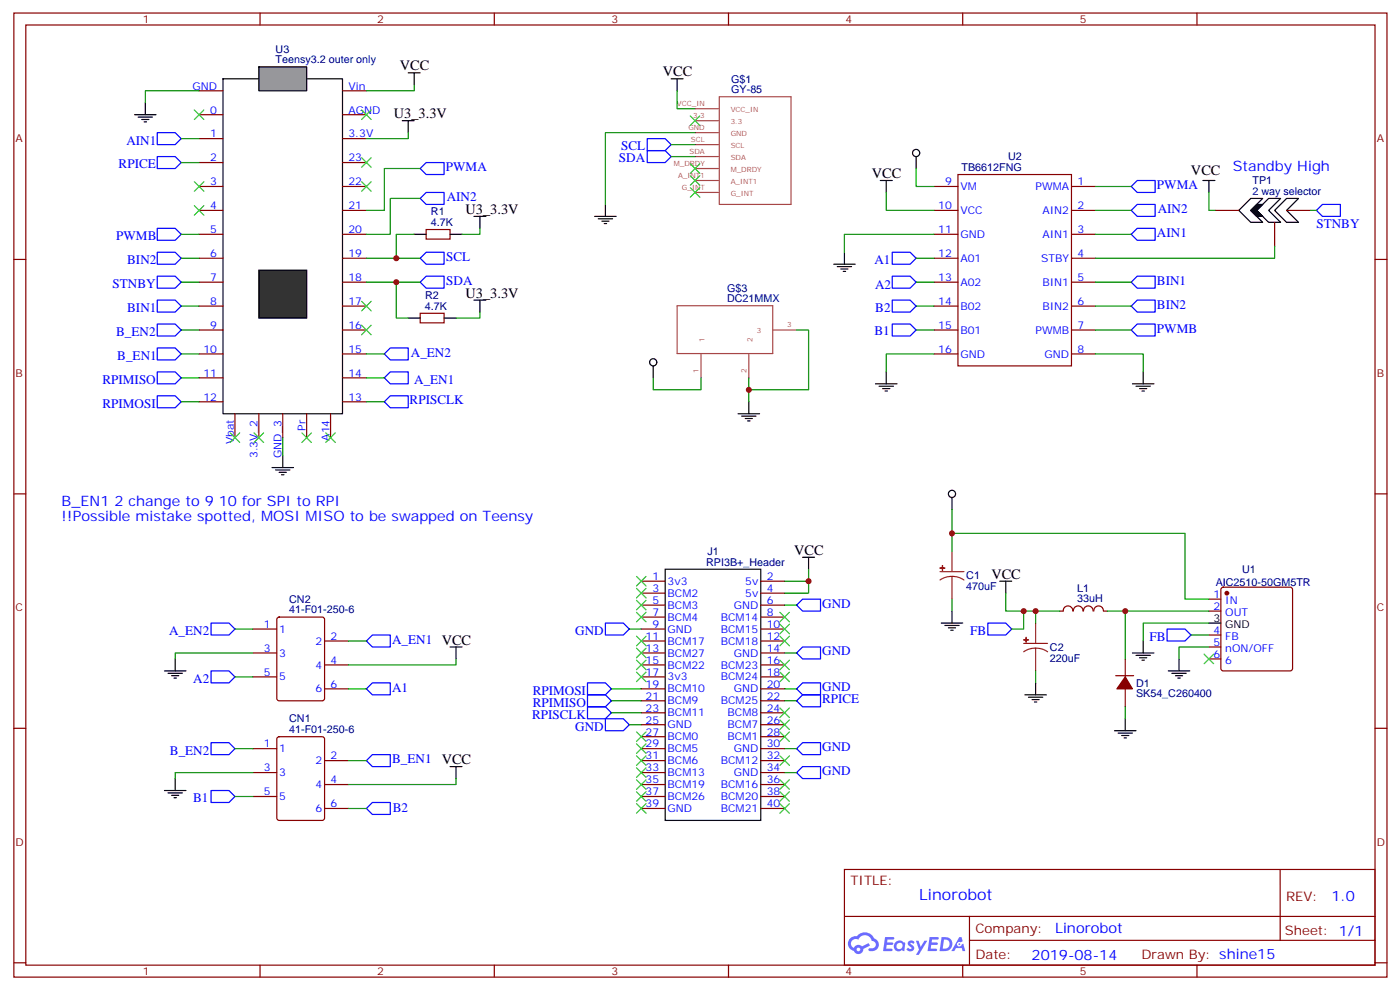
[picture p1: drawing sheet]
<svg xmlns="http://www.w3.org/2000/svg" width="413mm" height="292mm" viewBox="0 0 413 292" stroke-linecap="round" stroke-linejoin="round" font-family="sans-serif">
<g fill="none" stroke="#870000" stroke-width=".35">
<path d="M4.1 3.8h405.3v284.4h-405.3zM7.6 7.4h398.3v277.3h-398.3zM76.8 3.8v3.6M145.9 3.8v3.6M215.1 3.8v3.6M284.2 3.8v3.6M353.3 3.8v3.6M4.1 76.5h3.5M405.9 76.5h3.5M4.1 145.7h3.5M405.9 145.7h3.5M4.1 214.8h3.5"/>
<path d="M405.9 214.8h3.5M249.3 256.4h156.6v28.3h-156.6zM377.9 256.5v20.8M249.3 270.3h156.5M286.2 277.3h119.6M286.2 270.3v14.1M4.1 284h3.5M76.8 284.7v3.5M145.9 284.7v3.5M215.1 284.7v3.5M284.2 284.7v3.5M353.3 284.7v3.5"/>
<path d="M405.9 284h3.5"/>
</g>
<g fill="#5487ff">
<path d="M268.3 277.6a1.22 1.22 0 0 1 1.7 .3l-.4 .6a.47 .47 0 0 0-.4-.5 .47 .47 0 0 0-.5 .2l.2 .3a1.14 1.14 0 0 1 .8 1.7 1.14 1.14 0 0 1-1.9 0l-.2-.2 .4-.5 .8 .4a.29 .29 0 0 0 .3-.3 .29 .29 0 0 0-.3-.3 1.04 1.04 0 0 1-.5-1.7z"/>
<path d="M261.3 276.4h2.3l.4 .1-.2 .5-1.8 .1-.1 .9h1.5l.3 .3-.4 .4h-1.5l-.2 1.1h1.7l.2 .4-.2 .3h-2.6z"/>
<path d="M274.4 276.4h2.4l.3 .1-.1 .5-1.9 .1-.1 .9h1.5l.4 .3-.4 .4h-1.6l-.2 1.1h1.8l.1 .4-.1 .3h-2.7z"/>
<path d="M283.2 276.4h.7l.3 1.2-.6 .3a.69 .69 0 0 0-1 .3 .69 .69 0 0 0 .4 1 .69 .69 0 0 0 .9-.6l.5-.3 .5 2.2h-.7l-.3-.9h-1.7l-.5 .9h-.9z"/>
<path d="M270.4 277.4h.8l.6 1.9 1.1-1.9h.8l-2.5 4.2h-.8l.9-1.5z"/>
<path d="M277.9 276.4l-.5 4.1h1.3a2.11 2.11 0 0 0 2.4-2.1 2.11 2.11 0 0 0-2.5-2zM278.7 277.1a1.39 1.39 0 0 1 1.6 1.4 1.39 1.39 0 0 1-1.8 1.3h-.2z"/>
<path d="M264.3 278a1.54 1.54 0 0 0-.1 2.1 1.54 1.54 0 0 0 2.1 .2l.7 .2 .2-2.3-.1-.2-.4-.1a1.49 1.49 0 0 0-2.4 .1zM264.5 279a.95 .95 0 0 1 1.9 0 .95 .95 0 0 1-1.9 0z"/>
<path d="M251 276.7a2.18 2.18 0 0 0 1 3.8 1.44 1.44 0 0 0 1.7 .9 1.44 1.44 0 0 0 1.1-1.5l2-1-.4-.7-1.9 .9a1.47 1.47 0 0 0-2.4 .5 1.39 1.39 0 0 1-.7-2 1.39 1.39 0 0 1 2-.5 2.12 2.12 0 0 1 2.2-1.3 2.12 2.12 0 0 1 1.8 1.7 1.14 1.14 0 0 1 1.1 1.4 1.14 1.14 0 0 1-1.6 .8 .43 .43 0 0 0-.5 .3 .43 .43 0 0 0 .4 .5 1.98 1.98 0 0 0 2.5-1.2 1.98 1.98 0 0 0-1.3-2.5 3.1 3.1 0 0 0-5.2-.7l-.9 .1zM252.9 280a.54 .54 0 0 1 1 0 .54 .54 0 0 1-1 0z"/>
<circle cx="283.2" cy="278.5" r=".26"/>
</g>
<g fill="none" stroke="#a64a4a" stroke-width=".35">
<path d="M205.2 32.1h6.9M205.2 35.6h6.9M205.2 39.1h6.9M212.3 28.5h21.2v31.8h-21.2zM205.2 42.7h6.9M205.2 46.2h6.9M205.2 49.7h6.9M205.2 53.2h6.9M205.2 56.8h6.9M199.9 90.2h28.2v14.1h-28.2zM228.2 97.3h7M206.9 104.5v6.9"/>
<path d="M221.1 104.5v6.9"/>
</g>
<g fill="none" stroke="#870000" stroke-width=".35">
<path d="M275.7 55h7.1M282.8 51.5h33.5v56.4h-33.5zM316.3 55h7.1M125.8 67.7h7.1v2.8h-7.1zM275.7 62.1h7.1M275.7 69.1h7.1M275.7 76.2h7.1M316.3 62.1h7.1M316.3 69.1h7.1M316.3 76.2h7.1M124 92.4h7.1v2.8h-7.1zM275.7 83.2h7.1"/>
<path d="M275.7 90.3h7.1M275.7 97.3h7.1M316.3 83.2h7.1M316.3 90.3h7.1M316.3 97.3h7.1M275.7 104.4h7.1M316.3 104.4h7.1M189.3 171.4h7.1M189.3 174.9h7.1M189.3 178.5h7.1M224.6 171.4h7M224.6 174.9h7"/>
<path d="M224.6 178.5h7M356.9 176.7h3.5M360.6 173.4l.5-.2h19.8l.5 .2 .2 .5v23.3l-.3 .5-.4 .2h-19.8l-.5-.3-.2-.4v-23.3zM74.6 185.5h7.1M74.6 192.6h7.1M74.6 199.6h7.1M81.9 182.2l.5-.2h12.7l.7 .4v23.6l-.4 .6-13 .1-.6-.5-.1-23.5zM95.8 189.1h7.1M95.8 196.1h7.1M189.3 185.5h7.1M189.3 189.1h7.1M189.3 192.6h7.1"/>
<path d="M189.3 196.1h7.1M189.3 199.6h7.1M189.3 182h7.1M224.6 185.5h7M224.6 189.1h7M224.6 192.6h7M224.6 196.1h7M224.6 199.6h7M224.6 182h7M312.8 180.2h1M313.9 180.2a1.41 1.41 0 0 1 1.4-1.5 1.41 1.41 0 0 1 1.4 1.5M316.9 180.2a1.41 1.41 0 0 1 1.4-1.5 1.41 1.41 0 0 1 1.4 1.5"/>
<path d="M319.9 180.2a1.41 1.41 0 0 1 1.4-1.5 1.41 1.41 0 0 1 1.4 1.5M322.9 180.2a1.41 1.41 0 0 1 1.4-1.5 1.41 1.41 0 0 1 1.4 1.5M325.8 180.2h1.1M329.4 199.3h5.2M332.2 194.3v5.3M356.9 180.2h3.5M356.9 187.3h3.5M356.9 190.8h3.5M356.9 194.3h3.5M81.9 217.5l.5-.2h12.7l.7 .4v23.6l-.4 .6-13 .1-.6-.5-.1-23.5zM95.8 203.2h7.1M189.3 203.2h7.1"/>
<path d="M189.3 206.7h7.1M189.3 210.2h7.1M189.3 213.7h7.1M189.3 217.3h7.1M224.6 203.2h7M224.6 206.7h7M224.6 210.2h7M224.6 213.7h7M224.6 217.3h7M332.2 203.2v5.3M74.6 220.8h7.1M74.6 227.9h7.1"/>
<path d="M74.6 234.9h7.1M95.8 224.3h7.1M95.8 231.4h7.1M95.8 238.4h7.1M189.3 220.8h7.1M189.3 224.3h7.1M189.3 227.9h7.1M189.3 231.4h7.1M189.3 234.9h7.1M189.3 238.4h7.1M224.6 220.8h7M224.6 224.3h7"/>
<path d="M224.6 227.9h7M224.6 231.4h7M224.6 234.9h7M224.6 238.4h7"/>
</g>
<g fill="#870000" stroke="#870000" stroke-width=".35">
<path d="M332.2 199.6l2.1 3.6h-4.6z"/>
<circle cx="362.2" cy="174.9" r=".53"/>
</g>
<path d="M122.3 69.1h3.5M132.9 69.1h3.5M120.5 93.8h3.5M131.1 93.8h3.5M196.4 167.9h28.2v74.1h-28.2zM356.9 183.8h3.5" fill="none" stroke="#000" stroke-width=".35"/>
<g fill="#8c2424" stroke="#8c2424" stroke-width=".35">
<path d="M302.2 188.7h1.4z"/>
<path d="M302.9 188v1.4z"/>
<path d="M277.5 167.5l1.4 .1z"/>
<path d="M278.2 166.8v1.4z"/>
</g>
<path d="M277.5 168.6h7.1M281 170l1.9 .2 1.7 .9M281 170l-1.8 .2-1.7 .9M281 162.6v6M281 170v6.7M302.2 189.8h7M305.7 191.2l1.9 .2 1.6 .8M305.7 191.2l-1.8 .2-1.7 .8M305.7 183.8v6M305.7 191.2v6.7" fill="none" stroke="#8c2424" stroke-width=".35"/>
<path d="M76.4 79.7h14.1v14.1h-14.1z" fill="#333" stroke="#000" stroke-width=".35"/>
<path d="M65.8 23.2h35.3v98.8h-35.3z" fill="none" stroke="#000" stroke-width=".35"/>
<path d="M76.4 19.7h14.1v7.1h-14.1z" fill="#999" stroke="#000" stroke-width=".35"/>
<g fill="none" stroke="#870000" stroke-width=".35">
<path d="M58.8 26.8h7M58.8 33.8h7M101.1 26.8h7.1M101.1 33.8h7.1M58.8 40.9h7M58.8 47.9h7M58.8 55h7M101.1 40.9h7.1M101.1 47.9h7.1M101.1 55h7.1M58.8 62.1h7M58.8 69.1h7"/>
<path d="M58.8 76.2h7M101.1 62.1h7.1M101.1 69.1h7.1M101.1 76.2h7.1M358.6 62.1h7.1M376.3 65.6v7M379.8 62.1h7.1M58.8 83.2h7M58.8 90.3h7M58.8 97.3h7M101.1 83.2h7.1M101.1 90.3h7.1"/>
<path d="M101.1 97.3h7.1M58.8 104.4h7M58.8 111.4h7M58.8 118.5h7M101.1 104.4h7.1M101.1 111.4h7.1M101.1 118.5h7.1M69.4 122v7.1M76.4 122v7.1M83.5 122v7.1M90.5 122v7.1M97.6 122v7.1"/>
</g>
<g fill="none" stroke="#000" stroke-width=".35">
<path d="M39.7 33.8h6.4M40.8 34.5h4.2M41.8 35.2h2.2M42.5 35.9h.8M42.9 30.3v3.5M118.7 35.6h3.6M120.5 21.5h3.5M120.5 35.6v3.5M122.3 21.5v3.5M198.1 23.2h3.5M199.9 23.2v3.6M259.9 53.2h3.5"/>
<path d="M261.6 53.2v3.6M270.4 46.2v3.5M355.1 53.2h3.5M356.9 53.2v3.6M139.9 63.8h3.5M141.7 63.8v3.5M175.5 63.8h6.4M176.6 64.5h4.2M177.7 65.2h2.1M178.4 65.9h.7M178.7 60.3v3.5M246.1 77.9h6.3"/>
<path d="M247.2 78.6h4.2M248.2 79.3h2.1M249.3 74.4v3.5M365.7 62.1l3.5-3.6h3.5l-3.5 3.6 3.5 3.5h-3.5zM371 62.1l3.5-3.6h3.5l-3.5 3.6 3.5 3.5h-3.5zM376.3 62.1l3.5-3.6h3.5l-3.5 3.6 3.5 3.5h-3.5zM139.9 88.5h3.5M141.7 88.5v3.5M248.9 80h.7M192.8 107.9v3.5M221.1 118.5v3.5M258.4 113.2h6.4"/>
<path d="M259.5 113.9h4.2M260.6 114.6h2.1M261.3 115.3h.7M261.6 109.7v3.5M334.3 113.2h6.3M335.4 113.9h4.2M336.4 114.6h2.1M337.1 115.3h.7M337.5 109.7v3.5M80.3 137.9h6.3M81.4 138.6h4.2M82.4 139.3h2.1"/>
<path d="M83.5 134.4v3.5M217.9 122h6.3M218.9 122.7h4.3M220 123.4h2.1M220.7 124.1h.7M83.1 140h.7M281 146.7v3.5M236.9 164.4h3.6M238.7 164.4v3.5M295.1 171.4h3.6M296.9 171.4v3.5M48.5 197.9h6.4"/>
<path d="M49.6 198.6h4.2M50.7 199.3h2.1M51.4 200h.7M51.7 194.3v3.6M132.9 190.8h3.5M134.6 190.8v3.5M277.8 183.8h6.4M278.9 184.5h4.2M280 185.2h2.1M280.7 185.9h.7M281 180.2v3.6M334.3 192.6h6.3"/>
<path d="M335.4 193.3h4.2M336.4 194h2.1M337.1 194.7h.7M337.5 189.1v3.5M344.9 197.9h6.3M345.9 198.6h4.3M347 199.3h2.1M347.7 200h.7M348.1 194.3v3.6M302.5 204.9h6.4M303.6 205.6h4.2M304.7 206.3h2.1"/>
<path d="M305.4 207h.7M305.7 201.4v3.5M329 215.5h6.4M330.1 216.2h4.2M331.1 216.9h2.1M331.8 217.6h.7M332.2 212v3.5M48.5 233.2h6.4M49.6 233.9h4.2M50.7 234.6h2.1M51.4 235.3h.7M51.7 229.6v3.6"/>
<path d="M132.9 226.1h3.5M134.6 226.1v3.5"/>
<circle cx="270.4" cy="45.1" r="1.06"/>
<circle cx="192.8" cy="106.9" r="1.06"/>
<circle cx="281" cy="145.7" r="1.06"/>
</g>
<path d="M369.2 62.1l1.8-1.8h1.7l-1.7 1.8 1.7 1.7h-1.7z" fill="#000" stroke="#000" stroke-width=".35"/>
<g fill="none" stroke="#00f" stroke-width=".35">
<path d="M46.4 39.1h5.3l1.8 1.8-1.8 1.8h-5.3zM46.4 46.2h5.3l1.8 1.7-1.8 1.8h-5.3zM124 49.7l1.8-1.8h5.3v3.6h-5.3zM124 58.5l1.8-1.7h5.3v3.5h-5.3zM191.1 40.9h5.3l1.7 1.8-1.7 1.7h-5.3zM191.1 44.4h5.3l1.7 1.8-1.7 1.7h-5.3zM333.9 55l1.8-1.8h5.3v3.6h-5.3zM46.4 74.4h5.3l1.8 1.8-1.8 1.7h-5.3zM46.4 67.3h5.3l1.8 1.8-1.8 1.8h-5.3zM124 76.2l1.8-1.8h5.3v3.5h-5.3zM263.4 74.4h5.3l1.7 1.8-1.7 1.7h-5.3zM333.9 62.1l1.8-1.8h5.3v3.5h-5.3z"/>
<path d="M333.9 69.1l1.8-1.8h5.3v3.6h-5.3zM388.6 62.1l1.8-1.8h5.3v3.5h-5.3zM46.4 95.6h5.3l1.8 1.7-1.8 1.8h-5.3zM46.4 88.5h5.3l1.8 1.8-1.8 1.7h-5.3zM46.4 81.5h5.3l1.8 1.7-1.8 1.8h-5.3zM124 83.2l1.8-1.7h5.3v3.5h-5.3zM263.4 81.5h5.3l1.7 1.7-1.7 1.8h-5.3zM263.4 95.6h5.3l1.7 1.7-1.7 1.8h-5.3zM263.4 88.5h5.3l1.7 1.8-1.7 1.7h-5.3zM333.9 83.2l1.8-1.7h5.3v3.5h-5.3zM333.9 90.3l1.8-1.8h5.3v3.5h-5.3zM333.9 97.3l1.8-1.7h5.3v3.5h-5.3z"/>
<path d="M46.4 102.6h5.3l1.8 1.8-1.8 1.8h-5.3zM46.4 109.7h5.3l1.8 1.7-1.8 1.8h-5.3zM46.4 116.7h5.3l1.8 1.8-1.8 1.8h-5.3zM113.5 111.4l1.7-1.7h5.3v3.5h-5.3zM113.5 104.4l1.7-1.8h5.3v3.6h-5.3zM113.5 118.5l1.7-1.8h5.3v3.6h-5.3zM235.2 178.5l1.7-1.8h5.3v3.5h-5.3zM62.3 183.8h5.3l1.8 1.7-1.8 1.8h-5.3zM62.3 197.9h5.3l1.8 1.7-1.8 1.8h-5.3zM108.2 189.1l1.7-1.8h5.3v3.5h-5.3zM178.7 183.8h5.3l1.8 1.7-1.8 1.8h-5.3zM235.2 192.6l1.7-1.8h5.3v3.5h-5.3z"/>
<path d="M291.6 183.8h5.3l1.8 1.7-1.8 1.8h-5.3zM344.5 185.5h5.3l1.8 1.8-1.8 1.8h-5.3zM62.3 219h5.3l1.8 1.8-1.8 1.8h-5.3zM109.9 201.4h5.3v3.5h-5.3l-1.7-1.7zM173.4 201.4h5.3l1.8 1.8-1.8 1.7h-5.3zM173.4 204.9h5.3l1.8 1.8-1.8 1.8h-5.3zM173.4 208.5h5.3l1.8 1.7-1.8 1.8h-5.3zM178.7 212h5.3l1.8 1.7-1.8 1.8h-5.3zM235.2 206.7l1.7-1.8h5.3v3.6h-5.3zM236.9 201.4h5.3v3.5h-5.3l-1.7-1.7zM62.3 233.2h5.3l1.8 1.7-1.8 1.8h-5.3zM108.2 224.3l1.7-1.7h5.3v3.5h-5.3z"/>
<path d="M108.2 238.4l1.7-1.7h5.3v3.5h-5.3zM235.2 220.8l1.7-1.8h5.3v3.6h-5.3zM236.9 226.1h5.3v3.5h-5.3l-1.7-1.7z"/>
</g>
<g fill="none" stroke="#008700" stroke-width=".35">
<path d="M58.8 26.8h-15.9v3.5M120.5 39.1v1.8h-12.3M122.3 25v1.8h-14.1M199.9 26.8v5.3h5.3M205.2 39.1h-26.5v21.2M53.5 40.9h5.3M53.5 47.9h5.3M124 58.5h-8.8v10.6h-7M124 49.7h-10.5v12.4h-5.3M198.1 42.7h7.1M198.1 46.2h7.1M261.6 56.8v5.3h14.1"/>
<path d="M270.4 49.7v5.3h5.3M323.4 55h10.5M356.9 56.8v5.3h1.7M53.5 69.1h5.3M53.5 76.2h5.3M108.2 76.2h15.8M122.3 69.1h-5.3v7.1M141.7 67.3v1.8h-5.3M270.4 76.2h5.3M275.7 69.1h-26.4v5.3M323.4 69.1h10.5M323.4 62.1h10.5"/>
<path d="M376.3 72.6v3.6h-52.9M386.9 62.1h1.7M53.5 97.3h5.3M53.5 90.3h5.3M53.5 83.2h5.3M108.2 83.2h15.8M117 83.2v10.6h3.5M141.7 92v1.8h-7.1M235.2 97.3h3.5v17.7h-17.6M270.4 97.3h5.3M270.4 90.3h5.3M270.4 83.2h5.3"/>
<path d="M323.4 97.3h10.5M323.4 90.3h10.5M323.4 83.2h10.5M53.5 104.4h5.3M53.5 118.5h5.3M53.5 111.4h5.3M108.2 104.4h5.3M108.2 118.5h5.3M108.2 111.4h5.3M192.8 111.4v3.6h14.1v-3.6M221.1 111.4v7.1M275.7 104.4h-14.1v5.3"/>
<path d="M323.4 104.4h14.1v5.3M83.5 129.1v5.3M281 150.2v7.1h68.8v19.4h7.1M281 157.3v5.3M231.6 178.5h3.6M238.7 167.9v3.5h-7.1M238.7 171.4v3.5h-7.1M281 176.7v3.5M296.9 174.9v5.3h8.8M69.4 185.5h5.2M69.4 199.6h5.2M74.6 192.6h-22.9v1.7"/>
<path d="M102.9 189.1h5.3M134.6 194.3v1.8h-31.7M185.8 185.5h3.5M231.6 192.6h3.6M302.2 180.2v5.3h-3.5M305.7 197.9v3.5M312.8 180.2h-7.1v3.6M326.9 180.2h30M332.2 180.2v14.1M351.6 187.3h5.3M356.9 190.8h-8.8v3.5M356.9 183.8h-19.4v5.3"/>
<path d="M102.9 203.2h5.3M180.5 203.2h8.8M180.5 206.7h8.8M180.5 210.2h8.8M185.8 213.7h3.5M231.6 203.2h3.6M231.6 206.7h3.6M332.2 208.5v3.5M69.4 234.9h5.2M69.4 220.8h5.2M74.6 227.9h-22.9v1.7M102.9 224.3h5.3"/>
<path d="M102.9 238.4h5.3M134.6 229.6v1.8h-31.7M231.6 220.8h3.6M231.6 227.9h3.6"/>
</g>
<g fill="#c00">
<circle cx="117" cy="83.2" r=".88"/>
<circle cx="238.7" cy="171.4" r=".88"/>
<circle cx="302.2" cy="180.2" r=".88"/>
<circle cx="332.2" cy="180.2" r=".88"/>
<circle cx="281" cy="157.3" r=".88"/>
<circle cx="305.7" cy="180.2" r=".88"/>
<circle cx="221.1" cy="115" r=".88"/>
<circle cx="117" cy="76.2" r=".88"/>
</g>
<g fill="none" stroke="#3c3" stroke-width=".35">
<path d="M57.4 32.4l2.8 2.8M60.2 32.4l-2.8 2.8M106.8 32.4l2.8 2.8M109.6 32.4l-2.8 2.8M203.8 34.2l2.8 2.8M206.6 34.2l-2.8 2.8M57.4 53.6l2.8 2.8M60.2 53.6l-2.8 2.8M106.8 53.6l2.8 2.8M106.8 46.5l2.8 2.9M109.6 53.6l-2.8 2.8M109.6 46.5l-2.8 2.9"/>
<path d="M203.8 48.3l2.8 2.8M203.8 51.8l2.8 2.8M203.8 55.4l2.8 2.8M206.6 48.3l-2.8 2.8M206.6 51.8l-2.8 2.8M206.6 55.4l-2.8 2.8M57.4 60.6l2.8 2.9M60.2 60.6l-2.8 2.9M106.8 95.9l2.8 2.8M106.8 88.9l2.8 2.8M109.6 95.9l-2.8 2.8M109.6 88.9l-2.8 2.8"/>
<path d="M67.9 127.7l2.9 2.8M70.8 127.7l-2.9 2.8M75 127.7l2.8 2.8M77.8 127.7l-2.8 2.8M89.1 127.7l2.8 2.8M91.9 127.7l-2.8 2.8M96.2 127.7l2.8 2.8M99 127.7l-2.8 2.8M187.9 170l2.8 2.8M187.9 173.5l2.8 2.9M187.9 177.1l2.8 2.8M190.7 170l-2.8 2.8"/>
<path d="M190.7 173.5l-2.8 2.9M190.7 177.1l-2.8 2.8M187.9 180.6l2.8 2.8M187.9 187.6l2.8 2.9M187.9 191.2l2.8 2.8M187.9 194.7l2.8 2.8M187.9 198.2l2.8 2.8M190.7 180.6l-2.8 2.8M190.7 187.6l-2.8 2.9M190.7 191.2l-2.8 2.8M190.7 194.7l-2.8 2.8M190.7 198.2l-2.8 2.8"/>
<path d="M230.2 180.6l2.8 2.8M230.2 184.1l2.8 2.8M230.2 187.6l2.8 2.9M230.2 194.7l2.8 2.8M230.2 198.2l2.8 2.8M233 180.6l-2.8 2.8M233 184.1l-2.8 2.8M233 187.6l-2.8 2.9M233 194.7l-2.8 2.8M233 198.2l-2.8 2.8M355.5 192.9l2.8 2.9M358.3 192.9l-2.8 2.9"/>
<path d="M187.9 219.4l2.8 2.8M187.9 215.9l2.8 2.8M190.7 219.4l-2.8 2.8M190.7 215.9l-2.8 2.8M230.2 208.8l2.8 2.8M230.2 212.3l2.8 2.9M230.2 215.9l2.8 2.8M233 208.8l-2.8 2.8M233 212.3l-2.8 2.9M233 215.9l-2.8 2.8M187.9 237l2.8 2.9M187.9 233.5l2.8 2.8"/>
<path d="M187.9 230l2.8 2.8M187.9 226.4l2.8 2.9M187.9 222.9l2.8 2.8M190.7 222.9l-2.8 2.8M190.7 226.4l-2.8 2.9M190.7 230l-2.8 2.8M190.7 237l-2.8 2.9M190.7 233.5l-2.8 2.8M230.2 230l2.8 2.8M230.2 222.9l2.8 2.8M230.2 233.5l2.8 2.8M230.2 237l2.8 2.9"/>
<path d="M233 230l-2.8 2.8M233 222.9l-2.8 2.8M233 233.5l-2.8 2.8M233 237l-2.8 2.9"/>
</g>
<text font-size="4.6" fill="#00f" x="271.4" y="265.5">Linorobot</text>
<g font-size="4.2">
<text x="118" y="20.8">VCC</text>
<text x="195.7" y="22.5">VCC</text>
<text x="116.3" y="34.9">U3_3.3V</text>
<text x="257.4" y="52.5">VCC</text>
<text x="351.6" y="51.7">VCC</text>
<text x="137.4" y="63.1">U3_3.3V</text>
<text x="137.4" y="87.8">U3_3.3V</text>
<text x="234.5" y="163.7">VCC</text>
<text x="292.7" y="170.7">VCC</text>
<text x="130.4" y="225.4">VCC</text>
</g>
<g font-size="4.2" fill="#00f">
<text x="363.9" y="50.4">Standby High</text>
<text x="18.2" y="149.3">B_EN1 2 change to 9 10 for SPI to RPI</text>
<text x="18.2" y="153.6">!!Possible mistake spotted, MOSI MISO to be swapped on Teensy</text>
<text x="393.1" y="265.7">1.0</text>
<text x="311.4" y="275.3">Linorobot</text>
<text x="304.5" y="283.1">2019-08-14</text>
</g>
<g font-size="3.9" fill="#00f">
<text x="37.3" y="42.7">AIN1</text>
<text x="182.7" y="47.8">SDA</text>
<text x="183.4" y="44.3">SCL</text>
<text x="35" y="49.6">RPICE</text>
<text x="131.6" y="50.5">PWMA</text>
<text x="131.9" y="59.4">AIN2</text>
<text x="341.5" y="55.8">PWMA</text>
<text x="341.8" y="62.9">AIN2</text>
<text x="34.3" y="70.9">PWMB</text>
<text x="341.5" y="69.9">AIN1</text>
<text x="388.6" y="67.2">STNBY</text>
<text x="37.5" y="77.9">BIN2</text>
<text x="131.7" y="77">SCL</text>
<text x="258.1" y="77.9">A1</text>
<text x="33.2" y="85">STNBY</text>
<text x="131.7" y="84">SDA</text>
<text x="258.3" y="85.1">A2</text>
<text x="341.5" y="84">BIN1</text>
<text x="37.5" y="92">BIN1</text>
<text x="258.4" y="91.9">B2</text>
<text x="341.5" y="91.1">BIN2</text>
<text x="34.3" y="99.1">B_EN2</text>
<text x="258.1" y="98.8">B1</text>
<text x="341.5" y="98.2">PWMB</text>
<text x="34.6" y="106.3">B_EN1</text>
<text x="121.3" y="105.3">A_EN2</text>
<text x="30.3" y="113.2">RPIMISO</text>
<text x="122.3" y="113.4">A_EN1</text>
<text x="120.9" y="119.3">RPISCLK</text>
<text x="30.3" y="120.2">RPIMOSI</text>
<text x="242.7" y="179.2">GND</text>
<text x="49.9" y="187.2">A_EN2</text>
<text x="115.8" y="189.9">A_EN1 VCC</text>
<text x="169.8" y="187.3">GND</text>
<text x="286.4" y="187.2">FB</text>
<text x="339.3" y="188.9">FB</text>
<text x="242.7" y="193.3">GND</text>
<text x="57" y="201.4">A2</text>
<text x="115.8" y="204">A1</text>
<text x="242.7" y="203.9">GND</text>
<text x="157.3" y="204.9">RPIMOSI</text>
<text x="157.3" y="208.5">RPIMISO</text>
<text x="242.7" y="207.5">RPICE</text>
<text x="157.1" y="212">RPISCLK</text>
<text x="169.8" y="215.5">GND</text>
<text x="242.7" y="221.5">GND</text>
<text x="50.2" y="222.5">B_EN2</text>
<text x="115.8" y="225.1">B_EN1</text>
<text x="242.7" y="228.6">GND</text>
<text x="57" y="236.4">B1</text>
<text x="116" y="239.4">B2</text>
</g>
<g font-size="3.9" fill="#800">
<text x="251" y="261">TITLE:</text>
<text x="379.7" y="265.7">REV:</text>
<text x="287.9" y="275.2">Company:</text>
<text x="379.3" y="275.8">Sheet: 1/1</text>
<text x="287.9" y="282.9">Date:</text>
<text x="337" y="283">Drawn By: shine15</text>
</g>
<g font-size="3.2" fill="#800">
<text x="42.2" y="6.8">1</text>
<text x="111.3" y="6.8">2</text>
<text x="180.5" y="6.8">3</text>
<text x="249.6" y="6.8">4</text>
<text x="318.8" y="6.8">5</text>
<text x="4.6" y="41.9">A</text>
<text x="406.4" y="41.9">A</text>
<text x="4.6" y="111.1">B</text>
<text x="406.4" y="111.1">B</text>
<text x="4.6" y="180.2">C</text>
<text x="406.4" y="180.2">C</text>
<text x="4.6" y="249.4">D</text>
<text x="406.4" y="249.4">D</text>
<text x="42.2" y="287.7">1</text>
<text x="111.3" y="287.7">2</text>
<text x="180.5" y="287.7">3</text>
<text x="249.6" y="287.7">4</text>
<text x="318.8" y="287.7">5</text>
</g>
<g font-size="3.2" fill="#000080">
<text x="81.4" y="15.6">U3</text>
<text x="81.4" y="18.7">Teensy3.2 outer only</text>
<text x="215.9" y="27.5">GY-85</text>
<text x="215.9" y="24.4">G$1</text>
<text x="297.6" y="47.2">U2</text>
<text x="283.8" y="50.4">TB6612FNG</text>
<text x="369.7" y="57.5">2 way selector</text>
<text x="369.7" y="54.3">TP1</text>
<text x="127.2" y="63.4">R1</text>
<text x="127.2" y="66.6">4.7K</text>
<text x="125.5" y="88.1">R2</text>
<text x="214.6" y="89.1">DC21MMX</text>
<text x="214.6" y="86.1">G$3</text>
<text x="125.5" y="91.3">4.7K</text>
<text x="208.5" y="166.8">RPI3B+_Header</text>
<text x="208.9" y="163.6">J1</text>
<text x="285.3" y="170.8">C1</text>
<text x="358.9" y="172.7">AIC2510-50GM5TR</text>
<text x="366.7" y="169">U1</text>
<text x="85.4" y="177.8">CN2</text>
<text x="285.3" y="174">470uF</text>
<text x="318" y="177.6">33uH</text>
<text x="318" y="174.5">L1</text>
<text x="85.4" y="180.9">41-F01-250-6</text>
<text x="310" y="191.9">C2</text>
<text x="310" y="195.1">220uF</text>
<text x="335.4" y="202.5">D1</text>
<text x="335.4" y="205.7">SK54_C260400</text>
<text x="85.4" y="213.1">CN1</text>
<text x="85.4" y="216.2">41-F01-250-6</text>
</g>
<g font-size="3.2" fill="#00f">
<text x="56.8" y="26.4">GND</text>
<text x="102.9" y="26.4">Vin</text>
<text x="62" y="33.5">0</text>
<text x="102.9" y="33.5">AGND</text>
<text x="62" y="40.5">1</text>
<text x="102.9" y="40.5">3.3V</text>
<text x="62" y="47.6">2</text>
<text x="102.9" y="47.6">23</text>
<text x="62" y="54.6">3</text>
<text x="102.9" y="54.6">22</text>
<text x="279" y="54.6">9</text>
<text x="283.5" y="56.1">VM</text>
<text x="305.7" y="56.1">PWMA</text>
<text x="318.1" y="54.6">1</text>
<text x="62" y="61.7">4</text>
<text x="102.9" y="61.7">21</text>
<text x="277" y="61.7">10</text>
<text x="283.5" y="63.1">VCC</text>
<text x="307.7" y="63.1">AIN2</text>
<text x="318.1" y="61.7">2</text>
<text x="62" y="68.8">5</text>
<text x="102.9" y="68.8">20</text>
<text x="277" y="68.8">11</text>
<text x="283.5" y="70.2">GND</text>
<text x="307.7" y="70.2">AIN1</text>
<text x="318.1" y="68.8">3</text>
<text x="62" y="75.8">6</text>
<text x="102.9" y="75.8">19</text>
<text x="277" y="75.8">12</text>
<text x="283.5" y="77.2">A01</text>
<text x="307.3" y="77.2">STBY</text>
<text x="318.1" y="75.8">4</text>
<text x="62" y="82.9">7</text>
<text x="102.9" y="82.9">18</text>
<text x="277" y="82.9">13</text>
<text x="318.1" y="82.9">5</text>
<text x="62" y="89.9">8</text>
<text x="102.9" y="89.9">17</text>
<text x="277" y="89.9">14</text>
<text x="283.5" y="84.3">A02</text>
<text x="307.7" y="84.3">BIN1</text>
<text x="318.1" y="89.9">6</text>
<text x="283.5" y="91.3">B02</text>
<text x="307.7" y="91.3">BIN2</text>
<text x="62" y="97">9</text>
<text x="102.9" y="97">16</text>
<text x="277" y="97">15</text>
<text x="283.5" y="98.4">B01</text>
<text x="305.7" y="98.4">PWMB</text>
<text x="318.1" y="97">7</text>
<text x="60" y="104">10</text>
<text x="102.9" y="104">15</text>
<text x="277" y="104">16</text>
<text x="283.5" y="105.4">GND</text>
<text x="308.3" y="105.4">GND</text>
<text x="318.1" y="104">8</text>
<text x="60" y="111.1">11</text>
<text x="102.9" y="111.1">14</text>
<text x="60" y="118.1">12</text>
<text x="102.9" y="118.1">13</text>
<text x="69" y="131.1" transform="rotate(-90 69 131.1)">Vbat</text>
<text x="90.2" y="127.1" transform="rotate(-90 90.2 127.1)">Pr</text>
<text x="97.2" y="130" transform="rotate(-90 97.2 130)">A14</text>
<text x="76.1" y="135.2" transform="rotate(-90 76.1 135.2)">3.3V_2</text>
<text x="83.1" y="135.1" transform="rotate(-90 83.1 135.1)">GND_3</text>
<text x="192.6" y="171.1">1</text>
<text x="197.1" y="172.5">3v3</text>
<text x="220" y="172.5">5v</text>
<text x="226.3" y="171.1">2</text>
<text x="192.6" y="174.6">3</text>
<text x="192.6" y="178.1">5</text>
<text x="197.1" y="176">BCM2</text>
<text x="197.1" y="179.5">BCM3</text>
<text x="216.6" y="179.5">GND</text>
<text x="220" y="176">5v</text>
<text x="226.3" y="174.6">4</text>
<text x="226.3" y="178.1">6</text>
<text x="358.2" y="176.4">1</text>
<text x="358.2" y="179.9">2</text>
<text x="361.7" y="178.1">IN</text>
<text x="77.9" y="185.2">1</text>
<text x="192.6" y="181.6">7</text>
<text x="192.6" y="185.2">9</text>
<text x="197.1" y="183.1">BCM4</text>
<text x="212.8" y="183.1">BCM14</text>
<text x="226.3" y="181.6">8</text>
<text x="226.3" y="185.2">10</text>
<text x="361.7" y="181.6">OUT</text>
<text x="82.4" y="186.6">1</text>
<text x="93.1" y="190.1">2</text>
<text x="97.6" y="188.7">2</text>
<text x="190.6" y="188.7">11</text>
<text x="197.1" y="186.6">GND</text>
<text x="197.1" y="190.1">BCM17</text>
<text x="212.8" y="186.6">BCM15</text>
<text x="212.8" y="190.1">BCM18</text>
<text x="226.3" y="188.7">12</text>
<text x="358.2" y="186.9">4</text>
<text x="358.2" y="190.5">5</text>
<text x="361.7" y="188.7">FB</text>
<text x="77.9" y="192.2">3</text>
<text x="82.4" y="193.6">3</text>
<text x="93.1" y="197.2">4</text>
<text x="97.6" y="195.8">4</text>
<text x="190.6" y="192.2">13</text>
<text x="190.6" y="195.8">15</text>
<text x="197.1" y="193.6">BCM27</text>
<text x="197.1" y="197.2">BCM22</text>
<text x="212.8" y="197.2">BCM23</text>
<text x="216.6" y="193.6">GND</text>
<text x="226.3" y="192.2">14</text>
<text x="226.3" y="195.8">16</text>
<text x="358.2" y="194">6</text>
<text x="361.7" y="192.2">nON/OFF</text>
<text x="361.7" y="195.8">6</text>
<text x="77.9" y="199.3">5</text>
<text x="82.4" y="200.7">5</text>
<text x="97.6" y="202.8">6</text>
<text x="190.6" y="199.3">17</text>
<text x="190.6" y="202.8">19</text>
<text x="197.1" y="200.7">3v3</text>
<text x="212.8" y="200.7">BCM24</text>
<text x="226.3" y="199.3">18</text>
<text x="226.3" y="202.8">20</text>
<text x="93.1" y="204.2">6</text>
<text x="190.6" y="206.3">21</text>
<text x="190.6" y="209.9">23</text>
<text x="197.1" y="204.2">BCM10</text>
<text x="197.1" y="207.8">BCM9</text>
<text x="212.8" y="207.8">BCM25</text>
<text x="216.6" y="204.2">GND</text>
<text x="226.3" y="206.3">22</text>
<text x="226.3" y="209.9">24</text>
<text x="190.6" y="213.4">25</text>
<text x="197.1" y="211.3">BCM11</text>
<text x="197.1" y="214.8">GND</text>
<text x="214.8" y="211.3">BCM8</text>
<text x="214.8" y="214.8">BCM7</text>
<text x="226.3" y="213.4">26</text>
<text x="77.9" y="220.5">1</text>
<text x="82.4" y="221.9">1</text>
<text x="190.6" y="216.9">27</text>
<text x="190.6" y="220.5">29</text>
<text x="197.1" y="218.3">BCM0</text>
<text x="197.1" y="221.9">BCM5</text>
<text x="214.8" y="218.3">BCM1</text>
<text x="216.6" y="221.9">GND</text>
<text x="226.3" y="216.9">28</text>
<text x="226.3" y="220.5">30</text>
<text x="77.9" y="227.5">3</text>
<text x="93.1" y="225.4">2</text>
<text x="97.6" y="224">2</text>
<text x="190.6" y="224">31</text>
<text x="190.6" y="227.5">33</text>
<text x="197.1" y="225.4">BCM6</text>
<text x="212.8" y="225.4">BCM12</text>
<text x="226.3" y="224">32</text>
<text x="226.3" y="227.5">34</text>
<text x="82.4" y="228.9">3</text>
<text x="93.1" y="232.4">4</text>
<text x="97.6" y="231">4</text>
<text x="190.6" y="231">35</text>
<text x="197.1" y="228.9">BCM13</text>
<text x="197.1" y="232.4">BCM19</text>
<text x="212.8" y="232.4">BCM16</text>
<text x="216.6" y="228.9">GND</text>
<text x="226.3" y="231">36</text>
<text x="77.9" y="234.6">5</text>
<text x="82.4" y="236">5</text>
<text x="93.1" y="239.5">6</text>
<text x="97.6" y="238.1">6</text>
<text x="190.6" y="234.6">37</text>
<text x="190.6" y="238.1">39</text>
<text x="197.1" y="236">BCM26</text>
<text x="197.1" y="239.5">GND</text>
<text x="212.8" y="236">BCM20</text>
<text x="212.8" y="239.5">BCM21</text>
<text x="226.3" y="234.6">38</text>
<text x="226.3" y="238.1">40</text>
</g>
<g font-size="3.2">
<text x="358.2" y="183.4">3</text>
<text x="361.7" y="185.2">GND</text>
</g>
<g font-size="2.1" fill="#a54b4b">
<text x="199.8" y="31.4">VCC_IN</text>
<text x="204.6" y="34.9">3.3</text>
<text x="215.7" y="33.1">VCC_IN</text>
<text x="203.2" y="38.4">GND</text>
<text x="204" y="42">SCL</text>
<text x="215.7" y="36.6">3.3</text>
<text x="215.7" y="40.2">GND</text>
<text x="203.5" y="45.5">SDA</text>
<text x="215.7" y="43.7">SCL</text>
<text x="215.7" y="47.2">SDA</text>
<text x="198.9" y="49">M_DRDY</text>
<text x="200.2" y="52.5">A_INT1</text>
<text x="215.7" y="50.7">M_DRDY</text>
<text x="201.3" y="56.1">G_INT</text>
<text x="215.7" y="54.3">A_INT1</text>
<text x="215.7" y="57.8">G_INT</text>
<text x="208" y="100.9" transform="rotate(-90 208 100.9)">1</text>
<text x="222.1" y="100.9" transform="rotate(-90 222.1 100.9)">2</text>
<text x="223.4" y="98.3">3</text>
<text x="232.4" y="96.5">3</text>
<text x="206.2" y="109.9" transform="rotate(-90 206.2 109.9)">1</text>
<text x="220.4" y="109.9" transform="rotate(-90 220.4 109.9)">2</text>
</g>
</svg>
